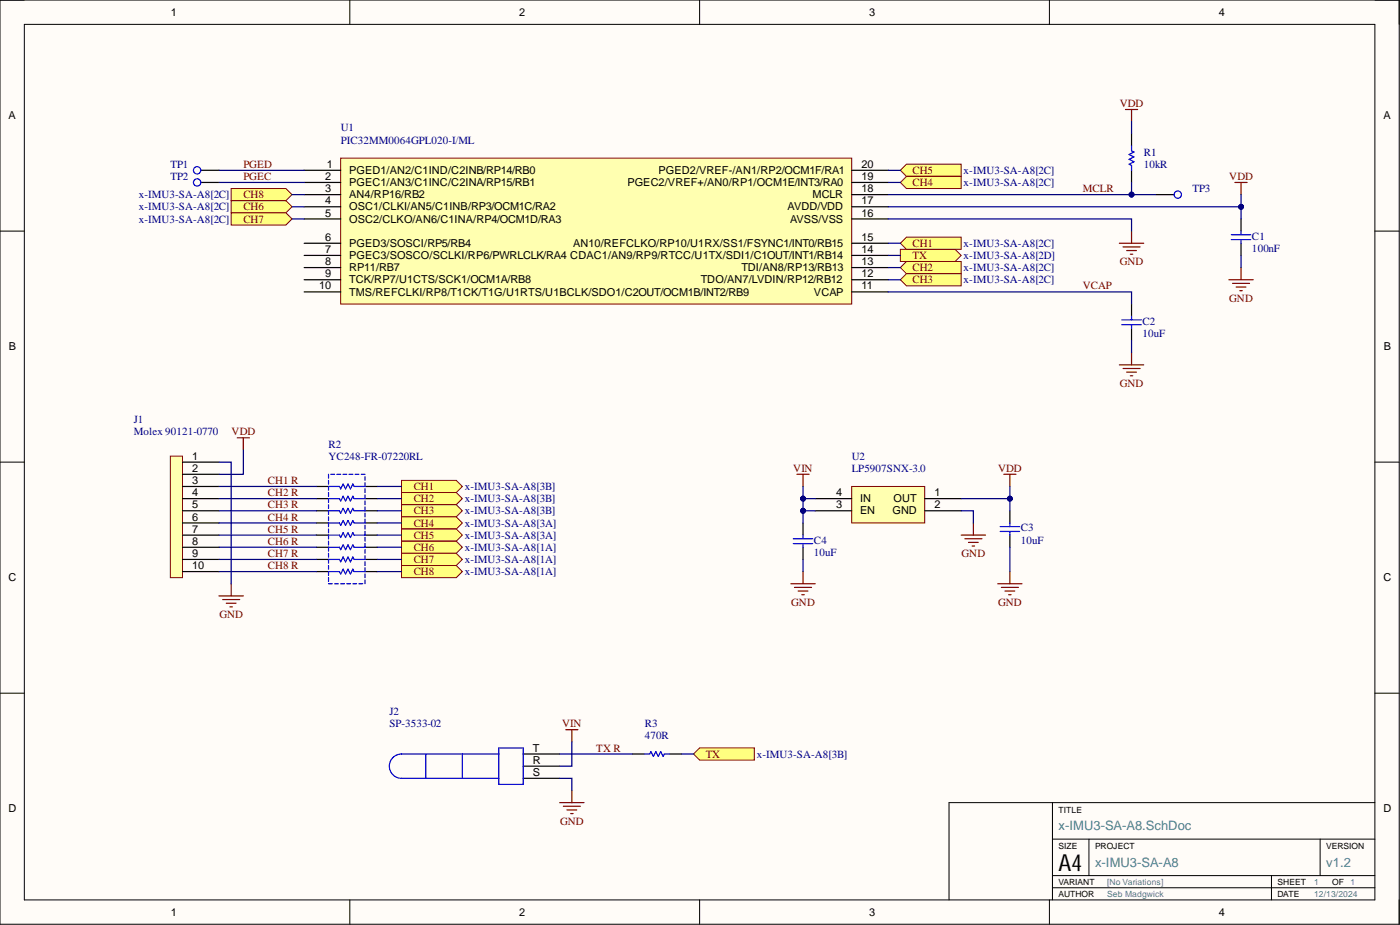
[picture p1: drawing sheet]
<svg xmlns="http://www.w3.org/2000/svg" width="292mm" height="193mm" viewBox="0 0 292 193" stroke-linecap="round" stroke-linejoin="round" font-family="sans-serif">
<g fill="#fffcf8">
<path d="M0 0h291.9v192.8h-291.9z" fill-rule="evenodd"/>
<path d="M5.1 5.1h281.8v182.6h-281.8z" fill-rule="evenodd"/>
</g>
<g fill="none" stroke="#000" stroke-width=".21">
<path d="M0 0h291.9v192.8h-291.9zM5.1 5.1h281.8v182.6h-281.8zM73 0v5.1M146 0v5.1M219 0v5.1M0 48.2h5.1M286.9 48.2h5M0 96.4h5.1M286.9 96.4h5M0 144.6h5.1M286.9 144.6h5M219.6 167.4v20.3"/>
<path d="M219.6 175.1h67.3M227.2 175.1v7.6M275.4 175.1v7.6M286.9 167.4h-88.9v20.3M73 187.7v5.1M146 187.7v5.1M219 187.7v5.1M219.6 182.7h67.3M219.6 185.2h67.3M265.3 182.7v5"/>
</g>
<g fill="none" stroke="#800000" stroke-width=".25">
<path d="M257.7 38.1h2.5M258.9 38.1v2.5M233.5 50.7h5.1M234.3 51.5h3.6M235.1 52.3h2M235.8 53h.5M236.1 48.2v2.5M256.4 58.4h5.1M257.2 59.1h3.5M257.9 59.9h2.1M258.9 55.8v2.6M233.5 76.1h5.1"/>
<path d="M234.3 76.9h3.6M235.1 77.6h2M235.8 78.4h.5M236.1 73.6v2.5M258.7 60.6h.5M49.5 91.3h2.5M50.8 91.3v2.6M45.7 124.3h5.1M46.5 125.1h3.5M47.2 125.8h2M48 126.6h.5M48.2 121.8v2.5"/>
</g>
<path d="M41.9 35.5h3.8M41.9 38.1h3.8M241.2 40.6h3.8M258.9 45.7v2.5M258.9 50.7v2.6M236.1 63.4v2.6M236.1 68.5v2.5" fill="none" stroke="#000" stroke-width=".25"/>
<g fill="none" stroke="#00f" stroke-width=".25">
<path d="M256.9 49h4.1M256.9 50h4.1M258.9 48.2v.8M258.9 50v.7M234.1 66.7h4M234.1 67.7h4M236.1 66v.7M236.1 67.7v.8"/>
<circle cx="41.1" cy="38.1" r=".76"/>
<circle cx="41.1" cy="35.5" r=".76"/>
<circle cx="245.7" cy="40.6" r=".76"/>
</g>
<path d="M35.5 95.1h2.6v25.4h-2.6z" fill-rule="evenodd" fill="#ffffb0"/>
<path d="M35.5 95.1h2.6v25.4h-2.6z" fill="none" stroke="#800000" stroke-width=".21"/>
<path d="M38.1 96.4h7.6M38.1 98.9h7.6M38.1 101.5h7.6M38.1 104h7.6M38.1 106.6h7.6M38.1 109.1h7.6M38.1 111.6h7.6M38.1 114.2h7.6M38.1 116.7h7.6M38.1 119.2h7.6" fill="none" stroke="#000" stroke-width=".25"/>
<path d="M187.9 52h11.4l1.2 1.3-1.2 1.3h-11.4z" fill-rule="evenodd" fill="#ffff80"/>
<path d="M187.9 52h11.4l1.2 1.3-1.2 1.3h-11.4z" fill="none" stroke="#800000" stroke-width=".21"/>
<path d="M48.2 39.3h11.5l1.2 1.3-1.2 1.3h-11.5z" fill-rule="evenodd" fill="#ffff80"/>
<path d="M48.2 39.3h11.5l1.2 1.3-1.2 1.3h-11.5z" fill="none" stroke="#800000" stroke-width=".21"/>
<path d="M48.2 41.9h11.5l1.2 1.2-1.2 1.3h-11.5z" fill-rule="evenodd" fill="#ffff80"/>
<path d="M48.2 41.9h11.5l1.2 1.2-1.2 1.3h-11.5z" fill="none" stroke="#800000" stroke-width=".21"/>
<path d="M48.2 44.4h11.5l1.2 1.3-1.2 1.2h-11.5z" fill-rule="evenodd" fill="#ffff80"/>
<path d="M48.2 44.4h11.5l1.2 1.3-1.2 1.2h-11.5z" fill="none" stroke="#800000" stroke-width=".21"/>
<path d="M187.9 55.8l1.2-1.2h11.4v2.5h-11.4z" fill-rule="evenodd" fill="#ffff80"/>
<path d="M187.9 55.8l1.2-1.2h11.4v2.5h-11.4z" fill="none" stroke="#800000" stroke-width=".21"/>
<path d="M187.9 50.7l1.2-1.2h11.4v2.5h-11.4z" fill-rule="evenodd" fill="#ffff80"/>
<path d="M187.9 50.7l1.2-1.2h11.4v2.5h-11.4z" fill="none" stroke="#800000" stroke-width=".21"/>
<path d="M187.9 35.5l1.2-1.2h11.4v2.5h-11.4z" fill-rule="evenodd" fill="#ffff80"/>
<path d="M187.9 35.5l1.2-1.2h11.4v2.5h-11.4z" fill="none" stroke="#800000" stroke-width=".21"/>
<g fill="none" stroke="#000" stroke-width=".25">
<path d="M66 101.5h2.5M66 104h2.5M66 106.6h2.5M66 109.1h2.5M66 111.6h2.5M66 114.2h2.5M66 116.7h2.5M66 119.2h2.5M76.2 101.5h2.5M76.2 104h2.5M76.2 106.6h2.5M76.2 109.1h2.5"/>
<path d="M76.2 111.6h2.5M76.2 114.2h2.5M76.2 116.7h2.5M76.2 119.2h2.5"/>
</g>
<g fill="none" stroke="#00f" stroke-width=".25">
<path d="M68.5 98.9v.8M69 98.9h.8M70.3 98.9h.8M71.6 98.9h.7M72.8 98.9h.8M74.1 98.9h.8M75.4 98.9h.8M76.2 99.4v.8M68.5 100.2v.8M68.5 102.8v.7M68.5 105.3v.8M68.5 107.8v.8"/>
<path d="M68.5 110.4v.8M68.5 112.9v.8M68.5 115.4v.8M68.5 118v.8M76.2 100.7v.8h-2.3l-.3-.5-.5 1-.5-1-.5 1-.5-1-.5 1-.3-.5h-2.3v.8M76.2 103.2v.8h-2.3l-.3-.5-.5 1-.5-1-.5 1-.5-1-.5 1-.3-.5h-2.3v.8M76.2 105.8v.8h-2.3l-.3-.5-.5 1-.5-1-.5 1-.5-1-.5 1-.3-.5h-2.3v.8M76.2 108.3v.8h-2.3l-.3-.5-.5 1-.5-1-.5 1-.5-1-.5 1-.3-.5h-2.3v.8M76.2 110.8v.8h-2.3l-.3-.5-.5 1-.5-1-.5 1-.5-1-.5 1-.3-.5h-2.3v.8M76.2 113.4v.8h-2.3l-.3-.5-.5 1-.5-1-.5 1-.5-1-.5 1-.3-.5h-2.3v.8M76.2 115.9v.8h-2.3l-.3-.5-.5 1-.5-1-.5 1-.5-1-.5 1-.3-.5h-2.3v.8M76.2 118.5v.7h-2.3l-.3-.5-.5 1.1-.5-1.1-.5 1.1-.5-1.1-.5 1.1-.3-.6h-2.3v.8"/>
<path d="M76.2 102v.8M76.2 104.5v.8M76.2 107v.8M76.2 109.6v.8M76.2 112.1v.8M76.2 114.6v.8M76.2 117.2v.8M76.2 119.7v.8M68.5 120.5v.8M68.5 121.8h.8M69.8 121.8h.8M71.1 121.8h.8"/>
<path d="M72.3 121.8h.8M73.6 121.8h.8M74.9 121.8h.8M76.2 121v.8"/>
</g>
<path d="M83.8 100.2h11.4l1.3 1.3-1.3 1.3h-11.4z" fill-rule="evenodd" fill="#ffff80"/>
<path d="M83.8 100.2h11.4l1.3 1.3-1.3 1.3h-11.4z" fill="none" stroke="#800000" stroke-width=".21"/>
<path d="M83.8 102.8h11.4l1.3 1.2-1.3 1.3h-11.4z" fill-rule="evenodd" fill="#ffff80"/>
<path d="M83.8 102.8h11.4l1.3 1.2-1.3 1.3h-11.4z" fill="none" stroke="#800000" stroke-width=".21"/>
<path d="M83.8 105.3h11.4l1.3 1.3-1.3 1.2h-11.4z" fill-rule="evenodd" fill="#ffff80"/>
<path d="M83.8 105.3h11.4l1.3 1.3-1.3 1.2h-11.4z" fill="none" stroke="#800000" stroke-width=".21"/>
<path d="M83.8 107.8h11.4l1.3 1.3-1.3 1.3h-11.4z" fill-rule="evenodd" fill="#ffff80"/>
<path d="M83.8 107.8h11.4l1.3 1.3-1.3 1.3h-11.4z" fill="none" stroke="#800000" stroke-width=".21"/>
<path d="M83.8 110.4h11.4l1.3 1.2-1.3 1.3h-11.4z" fill-rule="evenodd" fill="#ffff80"/>
<path d="M83.8 110.4h11.4l1.3 1.2-1.3 1.3h-11.4z" fill="none" stroke="#800000" stroke-width=".21"/>
<path d="M83.8 112.9h11.4l1.3 1.3-1.3 1.2h-11.4z" fill-rule="evenodd" fill="#ffff80"/>
<path d="M83.8 112.9h11.4l1.3 1.3-1.3 1.2h-11.4z" fill="none" stroke="#800000" stroke-width=".21"/>
<path d="M83.8 115.4h11.4l1.3 1.3-1.3 1.3h-11.4z" fill-rule="evenodd" fill="#ffff80"/>
<path d="M83.8 115.4h11.4l1.3 1.3-1.3 1.3h-11.4z" fill="none" stroke="#800000" stroke-width=".21"/>
<path d="M83.8 118h11.4l1.3 1.2-1.3 1.3h-11.4z" fill-rule="evenodd" fill="#ffff80"/>
<path d="M83.8 118h11.4l1.3 1.2-1.3 1.3h-11.4z" fill="none" stroke="#800000" stroke-width=".21"/>
<path d="M109.2 157.3h7.6M109.2 159.8h7.6M109.2 162.4h7.6" fill="none" stroke="#000" stroke-width=".25"/>
<path d="M88.9 157.3v5.1M96.5 157.3v5.1M104.1 157.3h-20.3a2.54 2.54 0 0 0-2.6 2.5 2.54 2.54 0 0 0 2.6 2.6h20.3M104.1 156h5.1v7.6h-5.1z" fill="none" stroke="#00f" stroke-width=".25"/>
<path d="M118 152.2h2.6M119.3 152.2v2.6M116.8 167.4h5.1M117.5 168.2h3.6M118.3 169h2M119.1 169.7h.5M119.3 164.9v2.5" fill="none" stroke="#800000" stroke-width=".25"/>
<path d="M144.7 157.3l1.3-1.3h11.4v2.6h-11.4z" fill-rule="evenodd" fill="#ffff80"/>
<path d="M144.7 157.3l1.3-1.3h11.4v2.6h-11.4z" fill="none" stroke="#800000" stroke-width=".21"/>
<path d="M132 157.3h2.5M139.6 157.3h2.6" fill="none" stroke="#000" stroke-width=".25"/>
<path d="M134.5 157.3h1.1l.2-.5 .5 1 .5-1 .5 1 .5-1 .6 1 .2-.5h1" fill="none" stroke="#00f" stroke-width=".25"/>
<path d="M187.9 58.4l1.2-1.3h11.4v2.5h-11.4z" fill-rule="evenodd" fill="#ffff80"/>
<path d="M187.9 58.4l1.2-1.3h11.4v2.5h-11.4z" fill="none" stroke="#800000" stroke-width=".21"/>
<path d="M236.1 27.9v2.6M236.1 35.5v2.6" fill="none" stroke="#000" stroke-width=".25"/>
<path d="M236.1 30.5v1l.5 .2-1 .5 1 .5-1 .5 1 .6-1 .5 .5 .2v1" fill="none" stroke="#00f" stroke-width=".25"/>
<path d="M234.8 22.8h2.6M236.1 22.8v2.6" fill="none" stroke="#800000" stroke-width=".25"/>
<path d="M71.1 33h106.6v30.4h-106.6z" fill-rule="evenodd" fill="#ffffb0"/>
<path d="M71.1 33h106.6v30.4h-106.6z" fill="none" stroke="#800000" stroke-width=".21"/>
<g fill="none" stroke="#000" stroke-width=".25">
<path d="M63.5 35.5h7.6M63.5 38.1h7.6M177.7 35.5h7.6M177.7 38.1h7.6M63.5 40.6h7.6M63.5 43.1h7.6M63.5 45.7h7.6M63.5 50.7h7.6M63.5 53.3h7.6M63.5 55.8h7.6M63.5 58.4h7.6M177.7 40.6h7.6"/>
<path d="M177.7 43.1h7.6M177.7 45.7h7.6M177.7 50.7h7.6M177.7 53.3h7.6M177.7 55.8h7.6M177.7 58.4h7.6M63.5 60.9h7.6M177.7 60.9h7.6"/>
</g>
<path d="M187.9 38.1l1.2-1.3h11.4v2.5h-11.4z" fill-rule="evenodd" fill="#ffff80"/>
<path d="M187.9 38.1l1.2-1.3h11.4v2.5h-11.4z" fill="none" stroke="#800000" stroke-width=".21"/>
<path d="M167.5 109.1v2.5M167.5 114.2v2.5M210.7 106.6v2.5M210.7 111.6v2.6" fill="none" stroke="#000" stroke-width=".25"/>
<path d="M165.5 112.4h4.1M165.5 113.4h4.1M167.5 111.6v.8M167.5 113.4v.8M208.7 109.9h4M208.7 110.9h4M210.7 109.1v.8M210.7 110.9v.7" fill="none" stroke="#00f" stroke-width=".25"/>
<g fill="none" stroke="#800000" stroke-width=".25">
<path d="M166.3 98.9h2.5M167.5 98.9v2.6M209.4 98.9h2.6M210.7 98.9v2.6M167.5 119.2v2.6M200.5 111.6h5.1M201.3 112.4h3.6M202.1 113.2h2M202.8 113.9h.5M203.1 109.1v2.5M210.7 119.2v2.6M165 121.8h5.1"/>
<path d="M165.8 122.5h3.5M166.5 123.3h2.1M167.3 124.1h.5M208.2 121.8h5M208.9 122.5h3.6M209.7 123.3h2M210.4 124.1h.6"/>
</g>
<path d="M177.7 101.5h15.2v7.6h-15.2z" fill-rule="evenodd" fill="#ffffb0"/>
<path d="M177.7 101.5h15.2v7.6h-15.2z" fill="none" stroke="#800000" stroke-width=".21"/>
<path d="M170.1 104h7.6M170.1 106.6h7.6M192.9 104h7.6M192.9 106.6h7.6" fill="none" stroke="#000" stroke-width=".25"/>
<path d="M185.3 45.7h50.8v2.5M185.3 40.6h55.9M258.9 53.3v2.5M50.8 93.9v5h-5.1" fill="none" stroke="#000080" stroke-width=".25"/>
<circle cx="236.1" cy="40.6" r=".51" fill="#000080"/>
<circle cx="236.1" cy="40.6" r=".51" fill="none" stroke="#000080" stroke-width=".21"/>
<g fill="none" stroke="#000080" stroke-width=".25">
<path d="M45.7 35.5h17.8M45.7 38.1h17.8M185.3 35.5h2.6M60.9 40.6h2.6M60.9 43.1h2.6M60.9 45.7h2.6M185.3 53.3h2.6M185.3 55.8h2.6M185.3 50.7h2.6M185.3 58.4h2.6M258.9 40.6v5.1M185.3 60.9h50.8v2.5"/>
<path d="M236.1 71v2.6M45.7 96.4h2.5v25.4M45.7 119.2h20.3M45.7 116.7h20.3M45.7 114.2h20.3M45.7 111.6h20.3M45.7 109.1h20.3M45.7 106.6h20.3M45.7 104h20.3M45.7 101.5h20.3M78.7 119.2h5.1M78.7 116.7h5.1"/>
<path d="M78.7 114.2h5.1M78.7 111.6h5.1M78.7 109.1h5.1M78.7 106.6h5.1M78.7 104h5.1M78.7 101.5h5.1M116.8 157.3h15.2M119.3 154.8v5h-2.5M142.2 157.3h2.5M116.8 162.4h2.5v2.5"/>
</g>
<circle cx="258.9" cy="43.1" r=".51" fill="#000080"/>
<circle cx="258.9" cy="43.1" r=".51" fill="none" stroke="#000080" stroke-width=".21"/>
<path d="M185.3 43.1h73.6" fill="none" stroke="#000080" stroke-width=".25"/>
<circle cx="258.9" cy="43.1" r=".51" fill="#000080"/>
<circle cx="258.9" cy="43.1" r=".51" fill="none" stroke="#000080" stroke-width=".21"/>
<path d="M236.1 38.1v2.5" fill="none" stroke="#000080" stroke-width=".25"/>
<circle cx="236.1" cy="40.6" r=".51" fill="#000080"/>
<circle cx="236.1" cy="40.6" r=".51" fill="none" stroke="#000080" stroke-width=".21"/>
<path d="M185.3 38.1h2.6M236.1 25.4v2.5M167.5 116.7v2.5M167.5 104h2.6M210.7 114.2v5" fill="none" stroke="#000080" stroke-width=".25"/>
<circle cx="167.5" cy="104" r=".51" fill="#000080"/>
<circle cx="167.5" cy="104" r=".51" fill="none" stroke="#000080" stroke-width=".21"/>
<path d="M167.5 106.6h2.6" fill="none" stroke="#000080" stroke-width=".25"/>
<circle cx="167.5" cy="106.6" r=".51" fill="#000080"/>
<circle cx="167.5" cy="106.6" r=".51" fill="none" stroke="#000080" stroke-width=".21"/>
<path d="M200.5 106.6h2.6v2.5M210.7 101.5v2.5" fill="none" stroke="#000080" stroke-width=".25"/>
<circle cx="210.7" cy="104" r=".51" fill="#000080"/>
<circle cx="210.7" cy="104" r=".51" fill="none" stroke="#000080" stroke-width=".21"/>
<path d="M200.5 104h10.2v2.6" fill="none" stroke="#000080" stroke-width=".25"/>
<circle cx="210.7" cy="104" r=".51" fill="#000080"/>
<circle cx="210.7" cy="104" r=".51" fill="none" stroke="#000080" stroke-width=".21"/>
<path d="M167.5 101.5v7.6" fill="none" stroke="#000080" stroke-width=".25"/>
<circle cx="167.5" cy="106.6" r=".51" fill="#000080"/>
<circle cx="167.5" cy="106.6" r=".51" fill="none" stroke="#000080" stroke-width=".21"/>
<circle cx="167.5" cy="104" r=".51" fill="#000080"/>
<circle cx="167.5" cy="104" r=".51" fill="none" stroke="#000080" stroke-width=".21"/>
<text font-size="4.9" x="220.9" y="181.6">A4</text>
<g font-size="2.7" fill="#45818e">
<text x="220.9" y="173.2">x-IMU3-SA-A8.SchDoc</text>
<text x="228.5" y="180.8">x-IMU3-SA-A8</text>
<text x="276.7" y="180.8">v1.2</text>
</g>
<g font-size="2.3">
<text x="35.6" y="3.3">1</text>
<text x="108.3" y="3.3">2</text>
<text x="181.3" y="3.3">3</text>
<text x="254.3" y="3.3">4</text>
<text x="1.8" y="24.9">A</text>
<text x="288.6" y="24.9">A</text>
<text x="68.2" y="35">1</text>
<text x="179.7" y="35">20</text>
<text x="67.9" y="37.6">2</text>
<text x="67.9" y="40.1">3</text>
<text x="72.9" y="36.3">PGED1/AN2/C1IND/C2INB/RP14/RB0</text>
<text x="72.9" y="38.8">PGEC1/AN3/C1INC/C2INA/RP15/RB1</text>
<text x="72.9" y="41.4">AN4/RP16/RB2</text>
<text x="130.9" y="38.8">PGEC2/VREF+/AN0/RP1/OCM1E/INT3/RA0</text>
<text x="137.4" y="36.3">PGED2/VREF-/AN1/RP2/OCM1F/RA1</text>
<text x="169.5" y="41.4">MCLR</text>
<text x="179.7" y="40.1">18</text>
<text x="179.7" y="37.6">19</text>
<text x="67.9" y="42.6">4</text>
<text x="67.9" y="45.2">5</text>
<text x="72.9" y="43.9">OSC1/CLKI/AN5/C1INB/RP3/OCM1C/RA2</text>
<text x="72.9" y="46.4">OSC2/CLKO/AN6/C1INA/RP4/OCM1D/RA3</text>
<text x="164.3" y="43.9">AVDD/VDD</text>
<text x="164.8" y="46.4">AVSS/VSS</text>
<text x="179.7" y="45.2">16</text>
<text x="179.7" y="42.6">17</text>
<text x="67.9" y="50.2">6</text>
<text x="67.9" y="52.8">7</text>
<text x="72.9" y="51.5">PGED3/SOSCI/RP5/RB4</text>
<text x="119.6" y="51.5">AN10/REFCLKO/RP10/U1RX/SS1/FSYNC1/INT0/RB15</text>
<text x="179.7" y="52.8">14</text>
<text x="179.7" y="50.2">15</text>
<text x="67.9" y="55.3">8</text>
<text x="67.9" y="57.9">9</text>
<text x="72.9" y="54">PGEC3/SOSCO/SCLKI/RP6/PWRLCLK/RA4 CDAC1/AN9/RP9/RTCC/U1TX/SDI1/C1OUT/INT1/RB14</text>
<text x="72.9" y="56.6">RP11/RB7</text>
<text x="72.9" y="59.1">TCK/RP7/U1CTS/SCK1/OCM1A/RB8</text>
<text x="146.2" y="59.1">TDO/AN7/LVDIN/RP12/RB12</text>
<text x="154.7" y="56.6">TDI/AN8/RP13/RB13</text>
<text x="179.7" y="57.9">12</text>
<text x="179.7" y="55.3">13</text>
<text x="66.6" y="60.4">10</text>
<text x="72.9" y="61.7">TMS/REFCLKI/RP8/T1CK/T1G/U1RTS/U1BCLK/SDO1/C2OUT/OCM1B/INT2/RB9</text>
<text x="169.8" y="61.7">VCAP</text>
<text x="179.7" y="60.4">11</text>
<text x="1.9" y="73.1">B</text>
<text x="288.7" y="73.1">B</text>
<text x="40.1" y="95.9">1</text>
<text x="40.1" y="98.4">2</text>
<text x="40.1" y="101">3</text>
<text x="40.1" y="103.5">4</text>
<text x="40.1" y="106.1">5</text>
<text x="174.5" y="106.1">3</text>
<text x="174.5" y="103.5">4</text>
<text x="179.5" y="107.3">EN</text>
<text x="179.5" y="104.8">IN</text>
<text x="186.2" y="107.3">GND</text>
<text x="186.4" y="104.8">OUT</text>
<text x="195" y="103.5">1</text>
<text x="195" y="106.1">2</text>
<text x="40.1" y="108.6">6</text>
<text x="40.1" y="111.1">7</text>
<text x="40.1" y="113.7">8</text>
<text x="40.1" y="116.2">9</text>
<text x="40.1" y="118.7">10</text>
<text x="1.8" y="121.3">C</text>
<text x="288.6" y="121.3">C</text>
<text x="111.2" y="156.8">T</text>
<text x="111.2" y="159.3">R</text>
<text x="111.2" y="161.9">S</text>
<text x="1.8" y="169.5">D</text>
<text x="288.6" y="169.5">D</text>
<text x="35.6" y="191">1</text>
<text x="108.3" y="191">2</text>
<text x="181.3" y="191">3</text>
<text x="254.3" y="191">4</text>
</g>
<g font-size="2.3" fill="#800000">
<text x="233.6" y="22.3">VDD</text>
<text x="50.8" y="35">PGED</text>
<text x="50.8" y="41.4">CH8</text>
<text x="50.8" y="37.6">PGEC</text>
<text x="190.4" y="36.3">CH5</text>
<text x="190.4" y="38.8">CH4</text>
<text x="225.9" y="40.1">MCLR</text>
<text x="256.5" y="37.6">VDD</text>
<text x="50.8" y="43.9">CH6</text>
<text x="50.8" y="46.4">CH7</text>
<text x="190.4" y="51.5">CH1</text>
<text x="190.4" y="54">TX</text>
<text x="190.4" y="56.6">CH2</text>
<text x="190.4" y="59.1">CH3</text>
<text x="233.6" y="55.3">GND</text>
<text x="225.9" y="60.4">VCAP</text>
<text x="256.5" y="62.9">GND</text>
<text x="233.6" y="80.7">GND</text>
<text x="48.3" y="90.8">VDD</text>
<text x="55.8" y="101">CH1 R</text>
<text x="165.5" y="98.4">VIN</text>
<text x="208.2" y="98.4">VDD</text>
<text x="55.8" y="103.5">CH2 R</text>
<text x="55.8" y="106.1">CH3 R</text>
<text x="86.3" y="102.2">CH1</text>
<text x="86.3" y="104.8">CH2</text>
<text x="86.3" y="107.3">CH3</text>
<text x="55.8" y="108.6">CH4 R</text>
<text x="55.8" y="111.1">CH5 R</text>
<text x="55.8" y="113.7">CH6 R</text>
<text x="86.3" y="109.9">CH4</text>
<text x="86.3" y="112.4">CH5</text>
<text x="55.8" y="116.2">CH7 R</text>
<text x="55.8" y="118.7">CH8 R</text>
<text x="86.3" y="114.9">CH6</text>
<text x="86.3" y="117.5">CH7</text>
<text x="200.6" y="116.2">GND</text>
<text x="86.3" y="120">CH8</text>
<text x="45.8" y="128.9">GND</text>
<text x="165.1" y="126.3">GND</text>
<text x="208.2" y="126.3">GND</text>
<text x="117.3" y="151.7">VIN</text>
<text x="124.4" y="156.8">TX R</text>
<text x="147.2" y="158.1">TX</text>
<text x="116.9" y="172">GND</text>
</g>
<g font-size="2.3" fill="#000080">
<text x="71.1" y="27.4">U1</text>
<text x="71.1" y="29.9">PIC32MM0064GPL020-I/ML</text>
<text x="35.5" y="35">TP1</text>
<text x="238.6" y="32.5">R1</text>
<text x="238.6" y="35">10kR</text>
<text x="28.9" y="41.4">x-IMU3-SA-A8[2C]</text>
<text x="35.5" y="37.6">TP2</text>
<text x="201.1" y="36.3">x-IMU3-SA-A8[2C]</text>
<text x="201.1" y="38.8">x-IMU3-SA-A8[2C]</text>
<text x="248.8" y="40.1">TP3</text>
<text x="28.9" y="43.9">x-IMU3-SA-A8[2C]</text>
<text x="28.9" y="46.4">x-IMU3-SA-A8[2C]</text>
<text x="201.1" y="51.5">x-IMU3-SA-A8[2C]</text>
<text x="261.2" y="50">C1</text>
<text x="261.2" y="52.5">100nF</text>
<text x="201.1" y="54">x-IMU3-SA-A8[2D]</text>
<text x="201.1" y="56.6">x-IMU3-SA-A8[2C]</text>
<text x="201.1" y="59.1">x-IMU3-SA-A8[2C]</text>
<text x="238.4" y="67.7">C2</text>
<text x="238.4" y="70.3">10uF</text>
<text x="27.9" y="88.3">J1</text>
<text x="27.9" y="90.8">Molex 90121-0770</text>
<text x="68.5" y="93.4">R2</text>
<text x="68.5" y="95.9">YC248-FR-07220RL</text>
<text x="177.7" y="95.9">U2</text>
<text x="177.7" y="98.4">LP5907SNX-3.0</text>
<text x="97" y="102.2">x-IMU3-SA-A8[3B]</text>
<text x="97" y="104.8">x-IMU3-SA-A8[3B]</text>
<text x="97" y="107.3">x-IMU3-SA-A8[3B]</text>
<text x="97" y="109.9">x-IMU3-SA-A8[3A]</text>
<text x="97" y="112.4">x-IMU3-SA-A8[3A]</text>
<text x="169.8" y="113.4">C4</text>
<text x="213" y="110.9">C3</text>
<text x="213" y="113.4">10uF</text>
<text x="97" y="114.9">x-IMU3-SA-A8[1A]</text>
<text x="97" y="117.5">x-IMU3-SA-A8[1A]</text>
<text x="169.8" y="115.9">10uF</text>
<text x="97" y="120">x-IMU3-SA-A8[1A]</text>
<text x="81.2" y="149.2">J2</text>
<text x="81.2" y="151.7">SP-3533-02</text>
<text x="134.5" y="151.7">R3</text>
<text x="134.5" y="154.3">470R</text>
<text x="157.9" y="158.1">x-IMU3-SA-A8[3B]</text>
</g>
<g font-size="1.8">
<text x="220.9" y="169.6">TITLE</text>
<text x="220.9" y="177.2">SIZE</text>
<text x="228.5" y="177.2">PROJECT</text>
<text x="276.7" y="177.2">VERSION</text>
<text x="220.9" y="184.5">VARIANT</text>
<text x="266.6" y="184.5">SHEET</text>
<text x="278" y="184.5">OF</text>
<text x="220.9" y="187.1">AUTHOR</text>
<text x="266.6" y="187.1">DATE</text>
</g>
<g font-size="1.8" fill="#45818e">
<text x="231" y="184.5">[No Variations]</text>
<text x="274.2" y="184.5">1</text>
<text x="281.8" y="184.5">1</text>
<text x="231" y="187.1">Seb Madgwick</text>
<text x="274.2" y="187.1">12/13/2024</text>
</g>
</svg>
